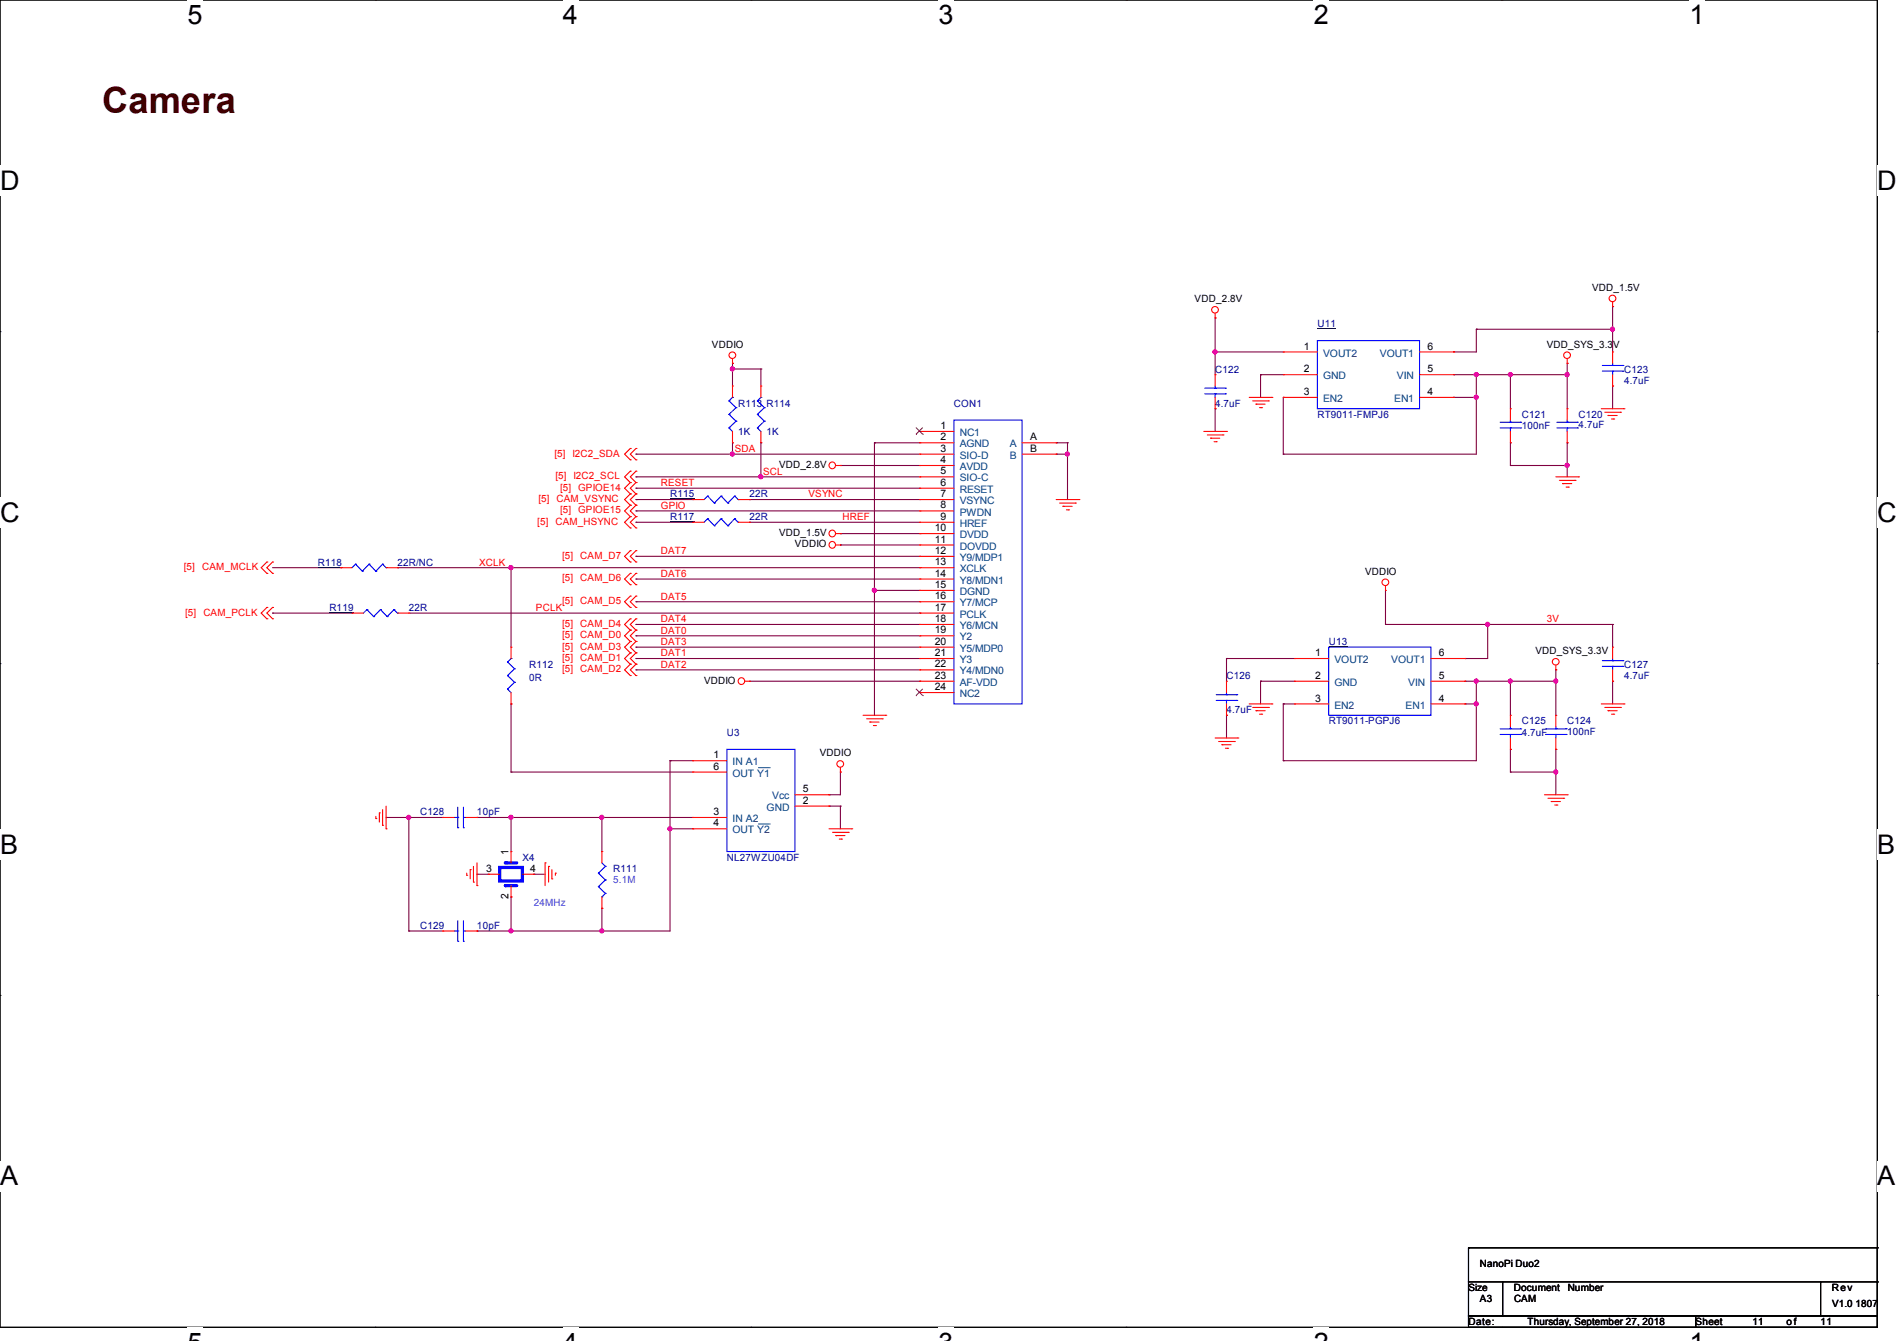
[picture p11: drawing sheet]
<svg xmlns="http://www.w3.org/2000/svg" width="297mm" height="210mm" viewBox="0 0 297 210" stroke-linecap="round" stroke-linejoin="round" font-family="sans-serif">
<path d="M0 0h293.9v207.9h-293.9z" fill="none" stroke="#000" stroke-width=".17"/>
<g fill="#fff">
<path d="M29.4 0h2.3v4.7h-2.3z"/>
<path d="M29.4 207.9h2.3v2.1h-2.3z"/>
</g>
<path d="M58.8 0h.1M58.8 207.9h.1" fill="none" stroke="#000" stroke-width=".17"/>
<g fill="#fff">
<path d="M88.1 0h2.4v4.7h-2.4z"/>
<path d="M88.1 207.9h2.4v2.1h-2.4z"/>
</g>
<path d="M117.6 0h.1M117.6 207.9h.1" fill="none" stroke="#000" stroke-width=".17"/>
<g fill="#fff">
<path d="M146.9 0h2.4v4.7h-2.4z"/>
<path d="M146.9 207.9h2.4v2.1h-2.4z"/>
</g>
<path d="M176.3 0h.1M176.3 207.9h.1" fill="none" stroke="#000" stroke-width=".17"/>
<g fill="#fff">
<path d="M205.7 0h2.4v4.7h-2.4z"/>
<path d="M205.7 207.9h2.4v2.1h-2.4z"/>
</g>
<path d="M235.1 0h.1M235.1 207.9h.1" fill="none" stroke="#000" stroke-width=".17"/>
<g fill="#fff">
<path d="M264.5 0h2.4v4.7h-2.4z"/>
<path d="M264.5 207.9h2.4v2.1h-2.4z"/>
<path d="M0 26h3v4.7h-3z"/>
<path d="M293.9 26h3.1v4.7h-3.1z"/>
<path d="M0 77.9h3v4.7h-3z"/>
<path d="M293.9 77.9h3.1v4.7h-3.1z"/>
</g>
<path d="M0 51.9h.1M293.9 51.9h.1" fill="none" stroke="#000" stroke-width=".17"/>
<g fill="#fff">
<path d="M0 129.9h2.8v4.7h-2.8z"/>
<path d="M293.9 129.9h2.9v4.7h-2.9z"/>
</g>
<path d="M0 103.9h.1M293.9 103.9h.1" fill="none" stroke="#000" stroke-width=".17"/>
<g fill="#fff">
<path d="M-.1 181.8h2.9v4.8h-2.9z"/>
<path d="M293.8 181.8h3v4.8h-3z"/>
</g>
<g fill="none" stroke="#000" stroke-width=".17">
<path d="M0 155.9h.1M293.9 155.9h.1M229.9 195.4h.1M229.9 195.4v5.3M229.9 195.4h64M293.9 195.4h.1M293.9 195.4v5.3M229.9 200.7h5.3v5.4h-5.3zM229.9 206.1h35.6v1.8h-35.6zM235.2 200.7h49.8v5.4h-49.8zM265.5 206.1h28.4v1.8h-28.4zM285 200.7h8.9v5.4h-8.9z"/>
<path d="M293.9 200.7h.1"/>
</g>
<g fill="none" stroke="#800040" stroke-width=".17">
<path d="M114.7 56.9h.1M114.7 57.8h.1M114.7 56.9v3.6M114.7 57.8h4.4M119.1 57.8h.1M119.1 57.8v2.7M190.2 49.8h.1M190.2 55.1h.1M190.2 49.8v8.9M190.2 55.1h10.7M197.4 58.7h.1M197.4 58.7h3.5"/>
<path d="M197.4 58.7v3.5M227.6 58.7h.1M227.6 55.1h.1M227.6 58.7h17.8M231.1 58.7h.1M231.1 51.6h.1M231.1 58.7v12.4h-30.2M231.1 51.6v3.5h-3.5M231.1 51.6h21.4M236.5 58.7h.1M236.5 58.7v5.3M245.4 56.9h.1"/>
<path d="M245.4 58.7h.1M245.4 56.9v7.1M252.5 51.6h.1M252.5 48h.1M252.5 48v7.1M99.6 76.5h.1M99.6 71.1h.1M99.6 74.7h.1M99.6 78.2h.1M99.6 78.2h8.9M99.6 76.5h44.4M99.6 71.1h44.4"/>
<path d="M99.6 74.7h44.4M114.7 71.1h.1M114.7 69.3h.1M114.7 69.3v1.8M117.3 78.2h.1M117.3 78.2h26.7M119.1 74.7h.1M119.1 69.3h.1M119.1 69.3v5.4M131.6 72.9h.1M131.6 72.9h12.4M136.9 69.3h.1"/>
<path d="M136.9 69.3h7.1M136.9 69.3v42.7M165.4 69.3h.1M165.4 71.1h.1M165.4 71.1h1.7M165.4 69.3h1.7M167.1 71.1h.1M167.1 69.3h.1M167.1 69.3v8.9M190.2 64h.1M190.2 64v3.6M200.9 62.2h.1"/>
<path d="M200.9 71.1h.1M200.9 62.2v8.9M227.6 62.2h.1M227.6 62.2h3.5M231.1 62.2h.1M236.5 69.3h.1M236.5 72.9h.1M236.5 69.3v3.6M236.5 72.9h8.9M245.4 72.9h.1M245.4 69.3h.1M245.4 69.3v5.4"/>
<path d="M252.5 60.5h.1M252.5 60.5v3.5M42.7 96h.1M42.7 96h12.4M42.7 88.9h10.6M53.3 88.9h.1M62.2 88.9h.1M62.2 88.9h81.8M64 96h80M80 88.9h.1M80 88.9v12.4M99.6 87.1h.1"/>
<path d="M99.6 94.2h.1M99.6 99.6h.1M99.6 97.8h.1M99.6 90.7h.1M99.6 80h.1M99.6 81.8h.1M99.6 87.1h44.4M99.6 94.2h44.4M99.6 99.6h44.4M99.6 97.8h44.4M99.6 90.7h44.4M99.6 81.8h8.9"/>
<path d="M99.6 80h44.4M117.3 81.8h.1M117.3 81.8h26.7M131.6 83.6h.1M131.6 85.3h.1M131.6 83.6h12.4M131.6 85.3h12.4M136.9 92.5h.1M136.9 92.5h7.1M144 96h.1M216.9 97.8h.1M216.9 97.8h35.6"/>
<path d="M216.9 92.5v5.3M232.9 97.8h.1M232.9 97.8v5.3h-3.5M252.5 97.8h.1M252.5 97.8v3.5M80 110.2h.1M80 110.2v10.7M99.6 101.3h.1M99.6 103.1h.1M99.6 104.9h.1M99.6 101.3h44.4M99.6 103.1h44.4"/>
<path d="M99.6 104.9h44.4M104.9 119.1h.1M104.9 119.1h3.6M104.9 119.1v26.7h-30.2M117.3 106.7h26.7M144 106.7h.1M192 103.1h.1M192 112h.1M192 103.1h10.7M192 103.1v3.6M192 112v3.6M197.4 106.7h.1"/>
<path d="M197.4 106.7v3.5M197.4 106.7h5.3M200.9 110.2h.1M200.9 119.1h.1M200.9 110.2v8.9M200.9 110.2h1.8M229.4 110.2h.1M229.4 106.7h.1M229.4 103.1h.1M229.4 106.7h14.2M229.4 110.2h1.7M231.1 106.7h.1"/>
<path d="M231.1 110.2h.1M231.1 106.7v12.4h-30.2M236.5 117.3h.1M236.5 106.7h.1M236.5 106.7v5.3M236.5 117.3v3.6M243.6 117.3h.1M243.6 104.9h.1M243.6 106.7h.1M243.6 104.9v7.1M243.6 117.3v7.2M252.5 106.7h.1"/>
<path d="M252.5 106.7v3.5M60.5 128h.1M60.5 128h8.8M64 128h.1M64 128v17.8M74.7 128h.1M74.7 136.9h.1M74.7 128h33.8M74.7 136.9h1.8M80 128h.1M80 120.9h.1M80 120.9h28.5"/>
<path d="M80 128v5.3M83.6 136.9h.1M83.6 136.9h1.7M94.2 128h.1M94.2 128v5.3M104.9 129.8h.1M104.9 129.8h3.6M129.8 124.5h.1M129.8 126.2h.1M129.8 126.2h1.8M131.6 120.9h.1M131.6 126.2h.1"/>
<path d="M131.6 120.9v3.6h-1.8M131.6 126.2v3.6M236.5 120.9h.1M236.5 120.9h7.1M243.6 120.9h.1M64 145.8h.1M64 145.8h5.3M74.7 145.8h.1M80 145.8h.1M80 140.5h.1M80 140.5v5.3M94.2 142.2h.1"/>
<path d="M94.2 145.8h.1M94.2 142.2v3.6"/>
</g>
<g fill="#f0f" stroke="#f0f" stroke-width=".17">
<circle cx="80" cy="88.9" r=".32"/>
<circle cx="114.7" cy="71.1" r=".32"/>
<circle cx="119.1" cy="74.7" r=".32"/>
<circle cx="231.1" cy="62.2" r=".32"/>
<circle cx="190.2" cy="55.1" r=".32"/>
<circle cx="252.5" cy="51.5" r=".32"/>
<circle cx="245.3" cy="72.9" r=".32"/>
<circle cx="245.3" cy="58.7" r=".32"/>
<circle cx="236.5" cy="58.7" r=".32"/>
<circle cx="231.1" cy="58.7" r=".32"/>
<circle cx="232.9" cy="97.8" r=".32"/>
<circle cx="231.1" cy="110.2" r=".32"/>
<circle cx="231.1" cy="106.7" r=".32"/>
<circle cx="243.6" cy="120.9" r=".32"/>
<circle cx="243.6" cy="106.7" r=".32"/>
<circle cx="236.5" cy="106.7" r=".32"/>
<circle cx="64" cy="128" r=".32"/>
<circle cx="94.2" cy="128" r=".32"/>
<circle cx="94.2" cy="145.8" r=".32"/>
<circle cx="104.9" cy="129.8" r=".32"/>
<circle cx="80" cy="128" r=".32"/>
<circle cx="80" cy="145.8" r=".32"/>
<circle cx="167.1" cy="71.1" r=".32"/>
<circle cx="136.9" cy="92.4" r=".32"/>
<circle cx="114.7" cy="57.8" r=".32"/>
</g>
<g fill="none" stroke="#f00" stroke-width=".17">
<path d="M114.7 56.9h.1M114.7 56.2v.7M190.2 49.8h.1M190.2 58.7h.1M190.2 49.1v.7M190.2 58.7v1.8M245.4 56.9h.1M245.4 56.2v.7M252.5 48h.1M252.5 47.3v.7M98.7 79.1h.1M98.7 77.3h.1"/>
<path d="M98.7 75.6h.1M98.7 72h.1M98.7 70.2h.1M98.7 73.8h.1M98.7 77.3l-.9 .9 .9 .9M98.7 79.1l-.9 .9 .9 .9M98.7 75.6l-.9 .9 .9 .8M98.7 70.2l-.9 .9 .9 .9M98.7 73.8l-.9 .9 .9 .9M99.6 79.1h.1M99.6 77.3h.1M99.6 75.6h.1"/>
<path d="M99.6 72h.1M99.6 70.2h.1M99.6 73.8h.1M99.6 77.3l-.9 .9 .9 .9M99.6 79.1l-.9 .9 .9 .9M99.6 75.6l-.9 .9 .9 .8M99.6 70.2l-.9 .9 .9 .9M99.6 73.8l-.9 .9 .9 .9M108.5 78.2h.1M108.5 78.2h1.7M114.7 69.3h.1M114.7 60.5h.1"/>
<path d="M114.7 60.5v1.7M114.7 67.6v1.7M115.6 78.2h1.7M117.3 78.2h.1M119.1 69.3h.1M119.1 60.5h.1M119.1 60.5v1.7M119.1 67.6v1.7M130.9 72.9h.7M131.6 72.9h.1M144 67.6h.1M144 69.3h.1"/>
<path d="M144 71.1h.1M144 72.9h.1M144 74.7h.1M144 76.5h.1M144 78.2h.1M144 74.7h5.4M144 67.6h5.4M144 78.2h5.4M144 72.9h5.4M144 69.3h5.4M144 71.1h5.4M144 76.5h5.4"/>
<path d="M160 69.3h5.4M160 71.1h5.4M165.4 69.3h.1M165.4 71.1h.1M165.4 78.2h3.5M165.9 78.8h2.5M166.4 79.3h.1M166.4 79.3h1.5M167 79.8h.3M167.3 79.8h.1M168.4 78.8h.1M168.9 78.2h.1"/>
<path d="M188.5 67.6h3.5M189 68.1h2.5M189.5 68.6h.1M189.5 68.6h1.5M190.1 69.2h.3M190.2 64h.1M190.2 62.2v1.8M190.4 69.2h.1M191.5 68.1h.1M192 67.6h.1M195.6 62.2h3.5M196.1 62.8h2.5"/>
<path d="M196.6 63.3h.1M196.6 63.3h1.5M197.2 63.8h.3M197.5 63.8h.1M198.6 62.8h.1M199.1 62.2h.1M236.5 64h.1M236.5 69.3h.1M236.5 64v1.8M236.5 67.6v1.7M243.6 74.7h3.5M244.1 75.2h2.5"/>
<path d="M244.6 75.7h.1M244.6 75.7h1.5M245.2 76.3h.3M245.4 64h.1M245.4 69.3h.1M245.4 64v1.8M245.4 67.6v1.7M245.5 76.3h.1M246.6 75.2h.1M247.1 74.7h.1M250.7 64h3.6M251.2 64.6h2.5"/>
<path d="M251.8 65.1h.1M251.8 65.1h1.4M252.3 65.6h.3M252.6 65.6h.1M253.7 64.6h.1M254.3 64h.1M41.8 89.8h.1M41.8 88h.1M41.8 96.9h.1M41.8 95.1h.1M41.8 88l-.9 .9 .9 .9M41.8 95.1l-.9 .9 .9 .9"/>
<path d="M42.7 89.8h.1M42.7 88h.1M42.7 96.9h.1M42.7 95.1h.1M42.7 88l-.9 .9 .9 .9M42.7 95.1l-.9 .9 .9 .9M55.1 96h.1M55.1 96h1.8M62.2 96h1.8M64 96h.1M98.7 82.7h.1M98.7 80.9h.1"/>
<path d="M98.7 98.7h.1M98.7 96.9h.1M98.7 88h.1M98.7 86.2h.1M98.7 91.6h.1M98.7 89.8h.1M98.7 95.1h.1M98.7 93.3h.1M98.7 80.9l-.9 .9 .9 .9M98.7 98.7l-.9 .9 .9 .9M98.7 96.9l-.9 .9 .9 .9M98.7 86.2l-.9 .9 .9 .9"/>
<path d="M98.7 89.8l-.9 .9 .9 .9M98.7 93.3l-.9 .9 .9 .9M99.6 82.7h.1M99.6 80.9h.1M99.6 98.7h.1M99.6 96.9h.1M99.6 88h.1M99.6 86.2h.1M99.6 91.6h.1M99.6 89.8h.1M99.6 95.1h.1M99.6 93.3h.1"/>
<path d="M99.6 80.9l-.9 .9 .9 .9M99.6 98.7l-.9 .9 .9 .9M99.6 96.9l-.9 .9 .9 .9M99.6 86.2l-.9 .9 .9 .9M99.6 89.8l-.9 .9 .9 .9M99.6 93.3l-.9 .9 .9 .9M108.5 81.8h.1M108.5 81.8h1.7M115.6 81.8h1.7M117.3 81.8h.1M130.9 83.6h.7M130.9 85.3h.7"/>
<path d="M131.6 83.6h.1M131.6 85.3h.1M144 80h.1M144 81.8h.1M144 83.6h.1M144 85.3h.1M144 87.1h.1M144 88.9h.1M144 90.7h.1M144 92.5h.1M144 94.2h.1M144 96h.1"/>
<path d="M144 97.8h.1M144 99.6h.1M144 83.6h5.4M144 85.3h5.4M144 80h5.4M144 81.8h5.4M144 87.1h5.4M144 88.9h5.4M144 90.7h5.4M144 92.5h5.4M144 94.2h5.4M144 96h5.4"/>
<path d="M144 97.8h5.4M144 99.6h5.4M216.9 92.5h.1M216.9 91.7v.8M80 110.2h.1M80 101.3h.1M80 101.3v1.8M80 108.5v1.7M98.7 104h.1M98.7 102.2h.1M98.7 100.5h.1M98.7 105.8h.1"/>
<path d="M98.7 102.2l-.9 .9 .9 .9M98.7 100.5l-.9 .8 .9 .9M98.7 104l-.9 .9 .9 .9M99.6 104h.1M99.6 102.2h.1M99.6 100.5h.1M99.6 105.8h.1M99.6 102.2l-.9 .9 .9 .9M99.6 100.5l-.9 .8 .9 .9M99.6 104l-.9 .9 .9 .9M116.6 106.7h.7M117.3 106.7h.1"/>
<path d="M135.1 112h3.6M135.7 112.6h2.4M136.2 113.1h.1M136.2 113.1h1.4M136.7 113.6h.4M137.1 113.6h.1M138.1 112.6h.1M138.7 112h.1M144 101.3h.1M144 103.1h.1M144 104.9h.1M144 106.7h.1"/>
<path d="M144 108.5h.1M144 106.7h5.4M144 103.1h5.4M144 101.3h5.4M144 104.9h5.4M144 108.5h5.4M190.2 115.6h3.6M190.8 116.1h2.5M191.3 116.6h.1M191.3 116.6h1.4M191.9 117.2h.3M192.2 117.2h.1"/>
<path d="M193.3 116.1h.1M193.8 115.6h.1M195.6 110.2h3.5M196.1 110.8h2.5M196.6 111.3h.1M196.6 111.3h1.5M197.2 111.8h.3M197.5 111.8h.1M198.6 110.8h.1M199.1 110.2h.1M202.7 103.1h.1M202.7 106.7h.1"/>
<path d="M202.7 110.2h.1M202.7 110.2h5.3M202.7 106.7h5.3M202.7 103.1h5.3M224 110.2h5.4M224 106.7h5.4M224 103.1h5.4M229.4 110.2h.1M229.4 106.7h.1M229.4 103.1h.1M236.5 112h.1M236.5 117.3h.1"/>
<path d="M236.5 112v1.8M236.5 115.6v1.7M243.6 104.9h.1M243.6 112h.1M243.6 117.3h.1M243.6 104.2v.7M243.6 112v1.8M243.6 115.6v1.7M250.7 110.2h3.6M251.2 110.8h2.5M251.8 111.3h.1M251.8 111.3h1.4"/>
<path d="M252.3 111.8h.3M252.5 101.3h.1M252.5 106.7h.1M252.5 101.3v1.8M252.5 104.9v1.8M252.6 111.8h.1M253.7 110.8h.1M254.3 110.2h.1M58.8 128.2h.1M58.8 127.8v.4M59.4 127.3h.1M59.4 127.3v1.4"/>
<path d="M59.9 129.2h.1M59.9 126.8v2.4M60.5 129.8h.1M60.5 126.2v3.6M69.3 128h.1M69.3 128h1.8M72.9 128h1.8M73.1 137.1h.1M73.1 136.7v.4M73.6 136.2h.1M73.6 136.2v1.4M74.1 138.1h.1"/>
<path d="M74.1 135.7v2.4M74.7 138.7h.1M74.7 128h.1M74.7 135.1v3.6M85.3 135.1h.1M85.3 135.1v3.6M85.9 135.7h.1M85.9 135.7v2.4M86.4 137.6h.1M86.4 136.2v1.4M87 136.7h.1M87 136.7v.4"/>
<path d="M94.2 133.3h.1M94.2 133.3v1.8M129.8 129.8h3.5M130.3 130.3h2.5M130.9 130.9h.1M130.9 130.9h1.4M131.4 131.4h.3M131.6 120.9h.1M131.6 120.2v.7M131.7 131.4h.1M132.8 130.3h.1M133.3 129.8h.1"/>
<path d="M241.8 124.5h3.6M242.4 125h2.4M242.9 125.5h.1M242.9 125.5h1.4M243.4 126.1h.4M243.8 126.1h.1M244.8 125h.1M245.4 124.5h.1M69.3 145.8h.1M69.3 145.8h1.8M72.9 145.8h1.8M74.7 145.8h.1"/>
<path d="M94.2 142.2h.1M94.2 140.5v1.7"/>
<circle cx="114.7" cy="55.6" r=".52"/>
<circle cx="190.2" cy="48.5" r=".52"/>
<circle cx="245.4" cy="55.6" r=".52"/>
<circle cx="252.5" cy="46.7" r=".52"/>
<circle cx="130.3" cy="72.9" r=".52"/>
<circle cx="130.3" cy="83.5" r=".52"/>
<circle cx="130.3" cy="85.3" r=".52"/>
<circle cx="216.9" cy="91.2" r=".52"/>
<circle cx="116.1" cy="106.7" r=".52"/>
<circle cx="131.6" cy="119.6" r=".52"/>
<circle cx="243.6" cy="103.6" r=".52"/>
</g>
<g fill="none" stroke="#00f" stroke-width=".17">
<path d="M110.8 77.7h.1M110.8 77.7l-.6 .5M110.8 77.7l1 1.1M111.8 78.8h.1M112.9 77.7h.1M112.9 77.7l-1.1 1.1M112.9 77.7l1.1 1.1M114 78.8h.1M114.1 67h.1M114.1 64.9h.1M114.1 62.8h.1M114.1 67l.6 .6"/>
<path d="M114.1 64.9l1.1 1.1M114.1 62.8l1.1 1M114.7 62.2h.1M114.7 62.2l-.6 .6M115 77.7h.1M115 77.7l-1 1.1M115 77.7l.6 .5M115.2 66h.1M115.2 63.8h.1M115.2 66l-1.1 1M115.2 63.8l-1.1 1.1M115.6 78.2h.1"/>
<path d="M118.6 67h.1M118.6 64.9h.1M118.6 62.8h.1M118.6 67l.5 .6M118.6 64.9l1.1 1.1M118.6 62.8l1.1 1M119.1 62.2h.1M119.1 62.2l-.5 .6M119.7 66h.1M119.7 63.8h.1M119.7 66l-1.1 1M119.7 63.8l-1.1 1.1"/>
<path d="M149.4 65.8h10.6v44.4h-10.6zM188.6 61.7h3.3M188.6 60.8h3.3M190.2 60.8h.1M190.2 61.7h.1M190.2 60.5v.3M190.2 61.7v.5M191.9 61.7h.1M191.9 60.8h.1M234.9 67h3.2M234.9 66.1h3.2M236.5 66.1h.1"/>
<path d="M236.5 67h.1M236.5 65.8v.3M236.5 67v.6M238.1 67h.1M238.1 66.1h.1M243.8 67h3.2M243.8 66.1h3.2M245.4 66.1h.1M245.4 67h.1M245.4 65.8v.3M245.4 67v.6M247 67h.1"/>
<path d="M247 66.1h.1M57.4 95.5h.1M57.4 95.5l-.5 .5M57.4 95.5l1.1 1.1M58.5 96.6h.1M59.6 95.5h.1M59.6 95.5l-1.1 1.1M59.6 95.5l1 1.1M60.6 96.6h.1M61.7 95.5h.1M61.7 95.5l-1.1 1.1M61.7 95.5l.5 .5"/>
<path d="M62.2 96h.1M110.8 81.2h.1M110.8 81.2l-.6 .6M110.8 81.2l1 1.1M111.8 82.3h.1M112.9 81.2h.1M112.9 81.2l-1.1 1.1M112.9 81.2l1.1 1.1M114 82.3h.1M115 81.2h.1M115 81.2l-1 1.1M115 81.2l.6 .6"/>
<path d="M115.6 81.8h.1M79.5 107.9h.1M79.5 105.8h.1M79.5 103.7h.1M79.5 107.9l.5 .6M79.5 105.8l1.1 1M79.5 103.7l1.1 1M80 103.1h.1M80 103.1l-.5 .6M80.6 106.8h.1M80.6 104.7h.1M80.6 106.8l-1.1 1.1"/>
<path d="M80.6 104.7l-1.1 1.1M208 101.3h16v10.7h-16zM234.9 115h3.2M234.9 114.1h3.2M236.5 114.1h.1M236.5 115h.1M236.5 113.8v.3M236.5 115v.6M238.1 115h.1M238.1 114.1h.1M242 115h3.2M242 114.1h3.2"/>
<path d="M243.6 114.1h.1M243.6 115h.1M243.6 113.8v.3M243.6 115v.6M245.2 115h.1M245.2 114.1h.1M250.9 104.4h3.2M250.9 103.5h3.2M252.5 103.5h.1M252.5 104.4h.1M252.5 103.1v.4M252.5 104.4v.5"/>
<path d="M254.1 104.4h.1M254.1 103.5h.1M71.1 128h.6M71.7 129.6h.1M71.7 128h.1M71.7 126.4v3.2M72.6 128h.1M72.6 129.6h.1M72.6 128h.3M72.6 126.4v3.2M93.7 136.7h.1M93.7 138.9h.1"/>
<path d="M93.7 136.7l1.1 1.1M93.7 138.9l1.1 1M94.2 135.1l.6 .6M94.8 135.7h.1M94.8 137.8h.1M94.8 139.9h.1M94.8 135.7l-1.1 1M94.8 137.8l-1.1 1.1M94.8 139.9l-.6 .6M71.1 145.8h.6M71.7 147.4h.1M71.7 145.8h.1"/>
<path d="M71.7 144.2v3.2M72.6 145.8h.1M72.6 147.4h.1M72.6 144.2v3.2M72.6 145.8h.3M94.2 140.5h.1"/>
</g>
<path d="M104.9 78.1h3.8M51.6 95.9h3.8M104.9 81.7h3.8M208 101.2h2.9" fill="none" stroke="#000080" stroke-width=".16"/>
<path d="M143.4 68h.1M143.4 66.9l1.1 1.1M144.5 68h.1M144.5 66.9l-1.1 1.1M143.4 108.9h.1M143.4 107.9l1.1 1M144.5 108.9h.1M144.5 107.9l-1.1 1" fill="none" stroke="#804000" stroke-width=".16"/>
<path d="M79.1 135.1h1.8" fill="none" stroke="#00f" stroke-width=".51"/>
<circle cx="79.1" cy="135.1" r=".25" fill="#00f"/>
<path d="M79.1 138.7h1.8" fill="none" stroke="#00f" stroke-width=".51"/>
<circle cx="79.1" cy="138.7" r=".25" fill="#00f"/>
<path d="M78.2 135.8h3.6v2.2h-3.6z" fill="none" stroke="#00f" stroke-width=".51"/>
<g fill="none" stroke="#f00" stroke-width=".17">
<path d="M200.9 55.1h.1M200.9 58.7h.1M200.9 55.1h5.3M200.9 58.7h5.3M222.2 55.1h5.4M222.2 58.7h5.4M227.6 58.7h.1M227.6 55.1h.1M252.5 55.1h.1M252.5 55.1v1.8M252.5 58.7v1.8M200.9 62.2h.1"/>
<path d="M200.9 62.2h5.3M222.2 62.2h5.4M227.6 62.2h.1M252.5 60.5h.1M53.3 88.9h.1M53.3 88.9h1.8M60.5 88.9h1.7M62.2 88.9h.1M108.5 119.1h.1M108.5 119.1h5.3M192 106.7h.1M192 112h.1"/>
<path d="M192 106.7v1.8M192 110.2v1.8M76.5 136.9h.1M76.5 136.9h1.7M80 133.3h.1M80 133.3v1.8M80 138.7v1.8M81.8 136.9h1.8M83.6 136.9h.1M108.5 128h.1M108.5 129.8h.1M108.5 120.9h.1"/>
<path d="M108.5 128h5.3M108.5 129.8h5.3M108.5 120.9h5.3M124.5 126.2h5.3M124.5 124.5h5.3M129.8 126.2h.1M129.8 124.5h.1M80 140.5h.1"/>
</g>
<g fill="none" stroke="#00f" stroke-width=".17">
<path d="M206.2 53.3h16v10.7h-16zM250.9 58.1h3.2M250.9 57.2h3.2M252.5 57.2h.1M252.5 58.1h.1M252.5 56.9v.3M252.5 58.1v.6M254.1 58.1h.1M254.1 57.2h.1M55.7 88.3h.1M55.7 88.3l-.6 .6M55.7 88.3l1 1.2"/>
<path d="M56.7 89.5h.1M57.8 88.3h.1M57.8 88.3l-1.1 1.2M57.8 88.3l1 1.2M58.8 89.5h.1M59.9 88.3h.1M59.9 88.3l-1.1 1.2M59.9 88.3l.6 .6M60.5 88.9h.1M113.8 117.3h10.7v16h-10.7zM190.4 109.7h3.2M190.4 108.8h3.2"/>
<path d="M192 108.8h.1M192 109.7h.1M192 108.5v.3M192 109.7v.5M193.6 109.7h.1M193.6 108.8h.1"/>
</g>
<path d="M206.2 51.5h3M49.8 88.8h3.8" fill="none" stroke="#000080" stroke-width=".16"/>
<path d="M118.7 129h1.8M118.7 120.2h1.8M120.5 129h.1M120.5 120.2h.1" fill="none" stroke="#004080" stroke-width=".16"/>
<g fill="#f0f" stroke="#f0f" stroke-width=".17">
<circle cx="80" cy="88.9" r=".32"/>
<circle cx="114.7" cy="71.1" r=".32"/>
<circle cx="119.1" cy="74.7" r=".32"/>
<circle cx="231.1" cy="62.2" r=".32"/>
<circle cx="190.2" cy="55.1" r=".32"/>
<circle cx="252.5" cy="51.5" r=".32"/>
<circle cx="245.3" cy="72.9" r=".32"/>
<circle cx="245.3" cy="58.7" r=".32"/>
<circle cx="236.5" cy="58.7" r=".32"/>
<circle cx="231.1" cy="58.7" r=".32"/>
<circle cx="232.9" cy="97.8" r=".32"/>
<circle cx="231.1" cy="110.2" r=".32"/>
<circle cx="231.1" cy="106.7" r=".32"/>
<circle cx="243.6" cy="120.9" r=".32"/>
<circle cx="243.6" cy="106.7" r=".32"/>
<circle cx="236.5" cy="106.7" r=".32"/>
<circle cx="64" cy="128" r=".32"/>
<circle cx="94.2" cy="128" r=".32"/>
<circle cx="94.2" cy="145.8" r=".32"/>
<circle cx="104.9" cy="129.8" r=".32"/>
<circle cx="80" cy="128" r=".32"/>
<circle cx="80" cy="145.8" r=".32"/>
<circle cx="167.1" cy="71.1" r=".32"/>
<circle cx="136.9" cy="92.4" r=".32"/>
<circle cx="114.7" cy="57.8" r=".32"/>
</g>
<text font-size="5.7" fill="#400000" x="16" y="17.7">Camera</text>
<g font-size="4.2">
<text x="29.4" y="3.8">5</text>
<text x="88.1" y="3.8">4</text>
<text x="146.9" y="3.8">3</text>
<text x="205.7" y="3.8">2</text>
<text x="264.5" y="3.8">1</text>
<text x="0" y="29.8">D</text>
<text x="293.9" y="29.8">D</text>
<text x="0" y="81.7">C</text>
<text x="293.9" y="81.7">C</text>
<text x="0" y="133.7">B</text>
<text x="293.9" y="133.7">B</text>
<text x="0" y="185.6">A</text>
<text x="293.9" y="185.6">A</text>
</g>
<g font-size="1.6">
<text x="187" y="47.3">VDD_2.8V</text>
<text x="249.3" y="45.6">VDD_1.5V</text>
<text x="111.5" y="54.4">VDDIO</text>
<text x="204.2" y="54.7">1</text>
<text x="204.2" y="58.3">2</text>
<text x="223.5" y="58.3">5</text>
<text x="223.5" y="54.7">6</text>
<text x="242.2" y="54.4">VDD_SYS_3.3V</text>
<text x="204.2" y="61.8">3</text>
<text x="223.5" y="61.8">4</text>
<text x="147.2" y="67.2">1</text>
<text x="147.2" y="69">2</text>
<text x="147.2" y="70.7">3</text>
<text x="161.3" y="69">A</text>
<text x="161.3" y="70.7">B</text>
<text x="122" y="73.3">VDD_2.8V</text>
<text x="147.2" y="72.5">4</text>
<text x="147.2" y="74.3">5</text>
<text x="147.2" y="76.1">6</text>
<text x="147.2" y="77.9">7</text>
<text x="122" y="83.9">VDD_1.5V</text>
<text x="146.4" y="83.2">10</text>
<text x="147.2" y="79.6">8</text>
<text x="147.2" y="81.4">9</text>
<text x="124.5" y="85.7">VDDIO</text>
<text x="146.4" y="85">11</text>
<text x="146.4" y="86.7">12</text>
<text x="146.4" y="88.5">13</text>
<text x="146.4" y="90.3">14</text>
<text x="146.4" y="92.1">15</text>
<text x="146.4" y="93.9">16</text>
<text x="146.4" y="95.6">17</text>
<text x="213.7" y="90">VDDIO</text>
<text x="146.4" y="97.4">18</text>
<text x="146.4" y="99.2">19</text>
<text x="146.4" y="101">20</text>
<text x="110.2" y="107.1">VDDIO</text>
<text x="146.4" y="102.7">21</text>
<text x="146.4" y="104.5">22</text>
<text x="146.4" y="106.3">23</text>
<text x="205.9" y="102.7">1</text>
<text x="205.9" y="106.3">2</text>
<text x="225.3" y="106.3">5</text>
<text x="225.3" y="102.7">6</text>
<text x="240.4" y="102.4">VDD_SYS_3.3V</text>
<text x="146.4" y="108.1">24</text>
<text x="205.9" y="109.9">3</text>
<text x="225.3" y="109.9">4</text>
<text x="111.7" y="118.7">1</text>
<text x="128.4" y="118.4">VDDIO</text>
<text x="111.7" y="120.5">6</text>
<text x="125.7" y="125.9">2</text>
<text x="125.7" y="124.1">5</text>
<text x="111.7" y="127.6">3</text>
<text x="111.7" y="129.4">4</text>
<text x="76.1" y="136.5">3</text>
<text x="79.6" y="133.9" transform="rotate(-90 79.6 133.9)">1</text>
<text x="83" y="136.5">4</text>
<text x="79.6" y="140.8" transform="rotate(-90 79.6 140.8)">2</text>
<text x="229.9" y="202.2">Size</text>
<text x="231.7" y="198.5">NanoPi Duo2</text>
<text x="231.7" y="204">A3</text>
<text x="237" y="202.2">Document</text>
<text x="237" y="204">CAM</text>
<text x="245.4" y="202.2">Number</text>
<text x="286.8" y="202.2">Rev</text>
<text x="229.9" y="207.5">Date:</text>
<text x="239.2" y="207.5">Thursday, September 27, 2018</text>
<text x="265.5" y="207.5">Sheet</text>
<text x="274.4" y="207.5">11</text>
<text x="279.7" y="207.5">o f</text>
<text x="285" y="207.5">11</text>
<text x="286.8" y="204.7">V1.0 1807</text>
</g>
<g font-size="1.6" fill="#000080">
<text x="206.3" y="51.2">U11</text>
<text x="190.3" y="58.3">C122</text>
<text x="254.3" y="58.3">C123</text>
<text x="115.6" y="63.7">R113 R114</text>
<text x="149.4" y="63.7">CON1</text>
<text x="190.3" y="63.7">4.7uF</text>
<text x="206.3" y="65.4">RT9011-FMPJ6</text>
<text x="238.3" y="65.4">C121</text>
<text x="247.2" y="65.4">C120</text>
<text x="254.3" y="60.1">4.7uF</text>
<text x="115.6" y="68.1">1K</text>
<text x="120" y="68.1">1K</text>
<text x="238.3" y="67.2">100nF</text>
<text x="247.2" y="67.1">4.7uF</text>
<text x="104.9" y="77.9">R115</text>
<text x="117.4" y="77.9">22R</text>
<text x="104.9" y="81.4">R117</text>
<text x="117.4" y="81.4">22R</text>
<text x="49.8" y="88.6">R118</text>
<text x="62.2" y="88.6">22R/NC</text>
<text x="51.6" y="95.7">R119</text>
<text x="64" y="95.7">22R</text>
<text x="208" y="101">U13</text>
<text x="82.9" y="104.6">R112</text>
<text x="82.9" y="106.7">0R</text>
<text x="192" y="106.3">C126</text>
<text x="254.3" y="104.6">C127</text>
<text x="254.3" y="106.3">4.7uF</text>
<text x="192" y="111.7">4.7uF</text>
<text x="208" y="113.5">RT9011-PGPJ6</text>
<text x="238.3" y="113.5">C125</text>
<text x="245.4" y="113.5">C124</text>
<text x="113.8" y="115.2">U3</text>
<text x="238.3" y="115.2">4.7uF</text>
<text x="245.4" y="115.1">100nF</text>
<text x="65.8" y="127.7">C128</text>
<text x="74.7" y="127.7">10pF</text>
<text x="81.8" y="134.8">X4</text>
<text x="96" y="136.6">R111</text>
<text x="113.8" y="134.8">NL27WZU04DF</text>
<text x="65.8" y="145.5">C129</text>
<text x="74.7" y="145.5">10pF</text>
</g>
<g font-size="1.6" fill="#004080">
<text x="207.2" y="55.8">VOUT2</text>
<text x="207.2" y="59.4">GND</text>
<text x="216" y="55.8">VOUT1</text>
<text x="218.7" y="59.4">VIN</text>
<text x="207.2" y="63">EN2</text>
<text x="218.3" y="63">EN1</text>
<text x="150.3" y="68.3">NC1</text>
<text x="150.3" y="70.1">AGND</text>
<text x="150.3" y="71.8">SIO-D</text>
<text x="158.1" y="70.1">A</text>
<text x="158.1" y="71.8">B</text>
<text x="150.3" y="73.6">AVDD</text>
<text x="150.3" y="75.4">SIO-C</text>
<text x="150.3" y="77.2">RESET</text>
<text x="150.3" y="79">VSYNC</text>
<text x="150.3" y="80.7">PWDN</text>
<text x="150.3" y="82.5">HREF</text>
<text x="150.3" y="84.3">DVDD</text>
<text x="150.3" y="86.1">DOVDD</text>
<text x="150.3" y="87.8">Y9/MDP1</text>
<text x="150.3" y="89.6">XCLK</text>
<text x="150.3" y="91.4">Y8/MDN1</text>
<text x="150.3" y="93.2">DGND</text>
<text x="150.3" y="95">Y7/MCP</text>
<text x="150.3" y="96.7">PCLK</text>
<text x="150.3" y="98.5">Y6/MCN</text>
<text x="150.3" y="100.3">Y2</text>
<text x="150.3" y="102.1">Y5/MDP0</text>
<text x="150.3" y="103.8">Y3</text>
<text x="150.3" y="105.6">Y4/MDN0</text>
<text x="150.3" y="107.4">AF-VDD</text>
<text x="208.9" y="103.8">VOUT2</text>
<text x="208.9" y="107.4">GND</text>
<text x="217.8" y="103.8">VOUT1</text>
<text x="220.5" y="107.4">VIN</text>
<text x="150.3" y="109.2">NC2</text>
<text x="208.9" y="111">EN2</text>
<text x="220.1" y="111">EN1</text>
<text x="114.7" y="119.8">IN A1</text>
<text x="114.7" y="121.6">OUT Y1</text>
<text x="120.9" y="125.2">Vcc</text>
<text x="114.7" y="128.7">IN A2</text>
<text x="114.7" y="130.5">OUT Y2</text>
<text x="120" y="127">GND</text>
</g>
<g font-size="1.6" fill="#f00">
<text x="86.8" y="71.5">[5]</text>
<text x="89.6" y="71.5">I2C2_SDA</text>
<text x="115" y="70.8">SDA</text>
<text x="87" y="75.1">[5]</text>
<text x="87.7" y="76.8">[5]</text>
<text x="89.8" y="75.1">I2C2_SCL</text>
<text x="90.5" y="76.8">GPIOE14</text>
<text x="103.5" y="76.1">RESET</text>
<text x="119.5" y="74.3">SCL</text>
<text x="126.6" y="77.9">VSYNC</text>
<text x="84.1" y="82.2">[5]</text>
<text x="84.3" y="78.6">[5]</text>
<text x="87" y="82.2">CAM_HSYNC</text>
<text x="87.1" y="78.6">CAM_VSYNC</text>
<text x="87.7" y="80.4">[5]</text>
<text x="90.5" y="80.4">GPIOE15</text>
<text x="103.5" y="79.7">GPIO</text>
<text x="131.9" y="81.4">HREF</text>
<text x="28.8" y="89.3">[5]</text>
<text x="31.7" y="89.3">CAM_MCLK</text>
<text x="75" y="88.6">XCLK</text>
<text x="88" y="87.5">[5]</text>
<text x="90.9" y="87.5">CAM_D7</text>
<text x="103.5" y="86.8">DAT7</text>
<text x="83.9" y="95.7">PCLK</text>
<text x="88" y="91.1">[5]</text>
<text x="88" y="94.6">[5]</text>
<text x="90.9" y="91.1">CAM_D6</text>
<text x="90.9" y="94.6">CAM_D5</text>
<text x="103.5" y="93.9">DAT5</text>
<text x="103.5" y="90.3">DAT6</text>
<text x="29" y="96.4">[5]</text>
<text x="31.8" y="96.4">CAM_PCLK</text>
<text x="88" y="99.9">[5]</text>
<text x="88" y="98.2">[5]</text>
<text x="88" y="101.7">[5]</text>
<text x="90.9" y="99.9">CAM_D0</text>
<text x="90.9" y="98.2">CAM_D4</text>
<text x="90.9" y="101.7">CAM_D3</text>
<text x="103.5" y="101">DAT3</text>
<text x="103.5" y="99.2">DAT0</text>
<text x="103.5" y="97.5">DAT4</text>
<text x="242.2" y="97.5">3V</text>
<text x="88" y="103.5">[5]</text>
<text x="88" y="105.3">[5]</text>
<text x="90.9" y="103.5">CAM_D1</text>
<text x="90.9" y="105.3">CAM_D2</text>
<text x="103.5" y="102.8">DAT1</text>
<text x="103.5" y="104.6">DAT2</text>
</g>
<g font-size="1.6" fill="#8000ff">
<text x="83.6" y="141.9">24MHz</text>
<text x="96" y="138.3">5.1M</text>
</g>
</svg>
